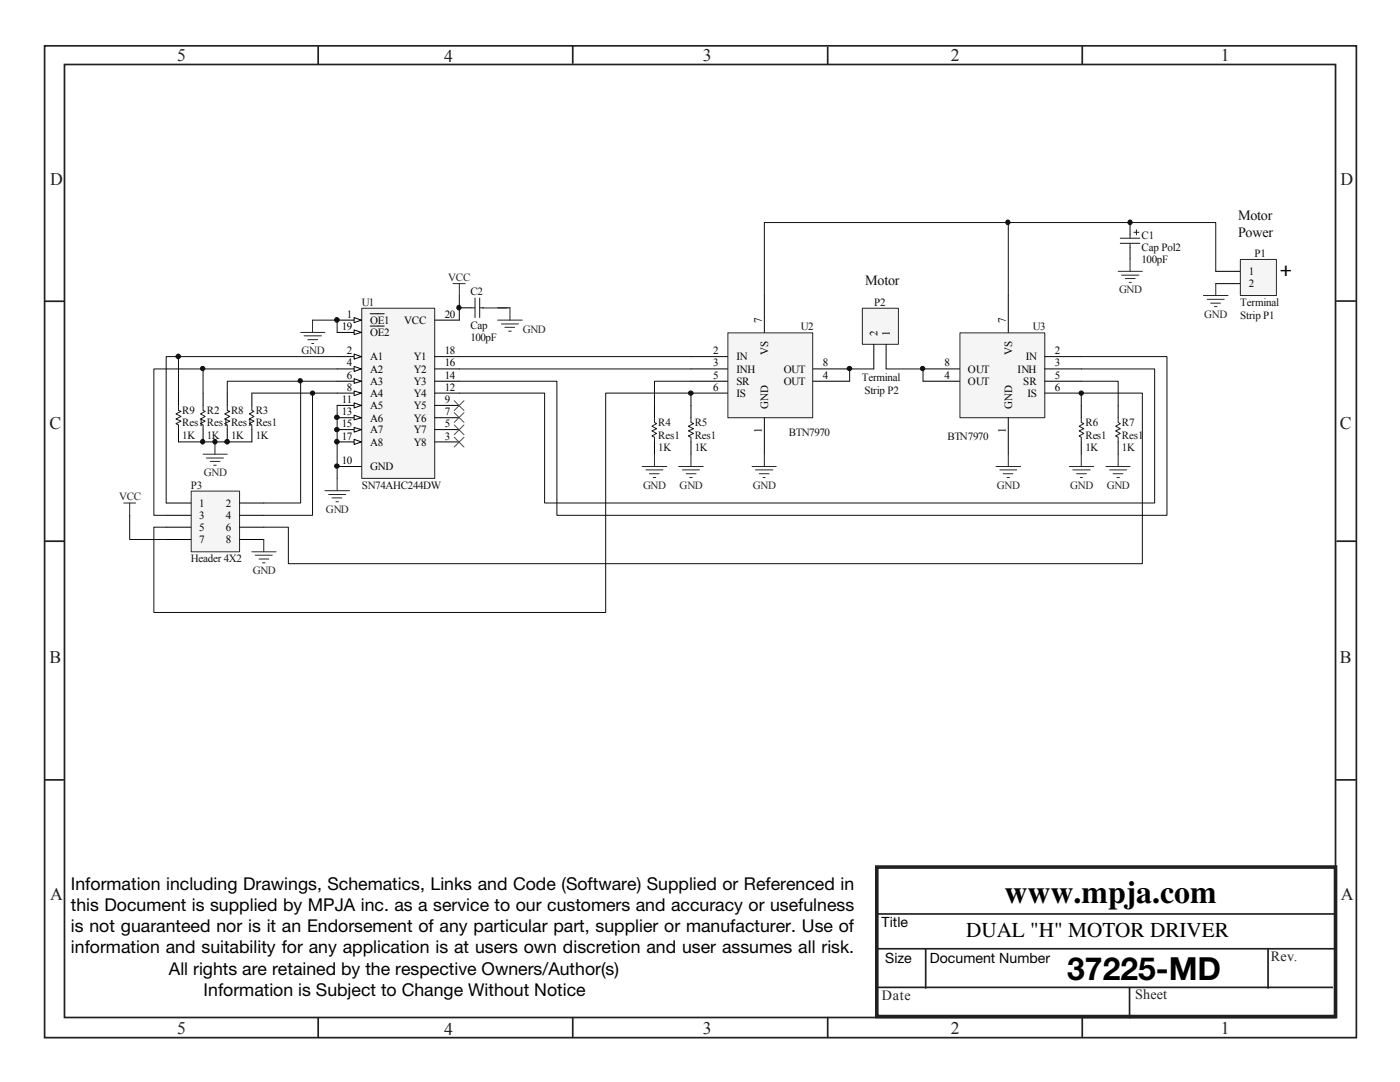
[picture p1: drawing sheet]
<svg xmlns="http://www.w3.org/2000/svg" width="279mm" height="216mm" viewBox="0 0 279 216" stroke-linecap="round" stroke-linejoin="round" font-family="sans-serif">
<g fill="none" stroke="#231f20" stroke-width=".34">
<path d="M8.9 9.1h261.8v198h-261.8zM12.9 12.9h253.6v190.1h-253.6zM63.5 9.2v3.6M114.3 9.1v3.6M165.2 9.4v3.5M216 9.2v3.6M8.9 60.1h4M266.7 60.1h3.9M8.9 108h4M266.7 108h4M8.8 155.6h3.9M266.7 155.6h3.9"/>
<path d="M174.6 197h91.4M174.9 182.4h91.4M175 189.3h91.4M184.7 189.3v8M225.4 196.9v6.3M253.1 189.3v8M63.5 203v4.1M114.3 203.1v4M165.2 202.9v4.1M216 203.1v3.8"/>
</g>
<path d="M175 173h91.5v29.8h-91.5z" fill="none" stroke="#231f20" stroke-width=".72" stroke-linecap="butt"/>
<path d="M145.3 66.5h16.9v16.9h-16.9z" fill="#f5f5f5"/>
<path d="M145.3 66.4h16.9v17h-16.9z" fill="none" stroke="#262626" stroke-width=".2"/>
<path d="M152.5 59v7.3M137.9 76.1h7.3M137.9 73.6h7.3M137.9 71.2h7.3M137.9 78.4h7.3M162.3 76.1h7.3M162.3 73.6h7.3M152.5 83.4v7.2" fill="none" stroke="#000" stroke-width=".2"/>
<path d="M191.7 66.5h16.8v16.9h-16.8z" fill="#f5f5f5"/>
<path d="M191.6 66.4h16.9v17h-16.9z" fill="none" stroke="#262626" stroke-width=".2"/>
<path d="M201.2 59v7.3M184.2 76.1h7.3M184.2 73.6h7.3M208.5 76.1h7.3M208.5 73.6h7.3M208.5 71.2h7.3M208.5 78.4h7.3M201.2 83.4v7.2" fill="none" stroke="#000" stroke-width=".2"/>
<path d="M172.2 61.6h7.1v7.1h-7.1z" fill="#f5f5f5"/>
<path d="M172.1 61.5h7.2v7.2h-7.2z" fill="none" stroke="#262626" stroke-width=".2"/>
<path d="M174.4 68.7v4.9M176.8 68.7v4.9" fill="none" stroke="#000" stroke-width=".2"/>
<path d="M247.6 51.9h7.1v7.1h-7.1z" fill="#f5f5f5"/>
<g fill="none" stroke="#262626" stroke-width=".2">
<path d="M247.5 51.8h7.2v7.2h-7.2zM128.2 93.1h4.9M128.9 93.8h3.4M129.6 94.5h1.9M130.4 95.3h.5M130.6 90.6v2.5M135.4 93.1h5M136.2 93.8h3.4M137 94.5h1.9M137.6 95.3h.5M137.9 90.6v2.5M150.1 93.1h4.8"/>
<path d="M150.8 93.8h3.4M151.5 94.5h2M152.3 95.3h.4M152.5 90.6v2.5M198.8 93.1h4.9M199.5 93.8h3.4M200.2 94.5h2M201 95.3h.5M201.2 90.6v2.5M213.4 93.1h4.8M214.1 93.8h3.5M214.9 94.5h1.9"/>
<path d="M215.6 95.3h.4M215.8 90.6v2.5M220.7 93.1h4.8M221.5 93.8h3.3M222.1 94.5h2M222.9 95.3h.5M223.2 90.6v2.5"/>
</g>
<g fill="none" stroke="#000" stroke-width=".2">
<path d="M242.6 54.1h4.9M242.6 56.6h4.9M35.6 78.4v2.5M40.5 78.4v2.5M45.4 78.4v2.5M50.3 78.4v2.5M35.6 85.7v2.5M40.5 85.7v2.5M45.4 85.7v2.5M50.3 85.7v2.5M130.6 80.9v2.5M130.6 88.2v2.4"/>
<path d="M137.9 80.9v2.5M137.9 88.2v2.4M215.8 80.9v2.5M215.8 88.2v2.4M223.2 80.9v2.5M223.2 88.2v2.4"/>
</g>
<path d="M201.2 44.4v14.6M242.6 54.1v-9.7h-90.1v14.6M137.9 76.1h-7.3v4.8M174.4 73.6h-4.8v2.5M176.8 73.6h7.4v2.5M215.8 73.6h14.6v26.8h-121.7v-22h-17M215.8 76.1h7.4v4.8" fill="none" stroke="#0e0e0e" stroke-width=".2"/>
<path d="M35.6 80.9v1l.5 .2-1 .5 1 .5-1 .5 1 .4-1 .5 .5 .3v.9M40.5 80.9v1l.5 .2-1 .5 1 .5-1 .5 1 .4-1 .5 .5 .3v.9M45.4 80.9v1l.5 .2-1.1 .5 1.1 .5-1.1 .5 1.1 .4-1.1 .5 .6 .3v.9M50.3 80.9v1l.4 .2-.9 .5 .9 .5-.9 .5 .9 .4-.9 .5 .5 .3v.9M130.6 83.4v.9l.4 .2-.9 .5 .9 .6-.9 .4 .9 .5-.9 .5 .5 .2v1M137.9 83.4v.9l.5 .2-1 .5 1 .6-1 .4 1 .5-1 .5 .5 .2v1M215.8 83.4v.9l.5 .2-.9 .5 .9 .6-.9 .4 .9 .5-.9 .5 .4 .2v1M223.2 83.4v.9l.4 .2-1 .5 1 .6-1 .4 1 .5-1 .5 .6 .2v1" fill="none" stroke="#1c1c1c" stroke-width=".2"/>
<path d="M38.2 98.1h9.6v12h-9.6z" fill="#f5f5f5"/>
<path d="M38.2 98h9.6v12.1h-9.6z" fill="none" stroke="#262626" stroke-width=".2"/>
<path d="M33.2 100.4h4.9M33.2 102.8h4.9M33.2 105.2h4.9M33.2 107.7h4.9M47.8 100.4h4.8M47.8 102.8h4.8M47.8 105.2h4.8M47.8 107.7h4.8" fill="none" stroke="#000" stroke-width=".2"/>
<path d="M72.3 61.6h14.5v33.9h-14.5z" fill="#f5f5f5"/>
<path d="M72.2 61.5h14.6v34h-14.6z" fill="none" stroke="#262626" stroke-width=".2"/>
<path d="M67.3 63.9h4.8" fill="none" stroke="#000" stroke-width=".2"/>
<path d="M70.7 63.4l1.4 .5-1.4 .5z" fill="#fcfcfc" stroke="#000" stroke-width=".2"/>
<path d="M67.3 71.2h4.8M73.9 62.6h2.8M75.4 65.1h1.3" fill="none" stroke="#000" stroke-width=".2"/>
<path d="M70.7 70.7l1.4 .5-1.4 .5z" fill="#fcfcfc" stroke="#000" stroke-width=".2"/>
<path d="M67.3 73.6h4.8" fill="none" stroke="#000" stroke-width=".2"/>
<path d="M70.7 73.1l1.4 .5-1.4 .5z" fill="#fcfcfc" stroke="#000" stroke-width=".2"/>
<path d="M67.3 76.1h4.8" fill="none" stroke="#000" stroke-width=".2"/>
<path d="M70.7 75.6l1.4 .5-1.4 .4z" fill="#fcfcfc" stroke="#000" stroke-width=".2"/>
<path d="M67.3 78.4h4.8" fill="none" stroke="#000" stroke-width=".2"/>
<path d="M70.7 78l1.4 .4-1.4 .5z" fill="#fcfcfc" stroke="#000" stroke-width=".2"/>
<path d="M86.8 78.4h4.9M86.8 76.1h4.9M86.8 73.6h4.9M86.8 71.2h4.9M67.3 80.9h4.8M67.3 93.1h4.8M86.8 88.2h4.9M86.8 85.7h4.9M86.8 83.4h4.9M86.8 80.9h4.9" fill="none" stroke="#000" stroke-width=".2"/>
<path d="M70.7 80.4l1.4 .5-1.4 .5z" fill="#fcfcfc" stroke="#000" stroke-width=".2"/>
<path d="M67.3 83.4h4.8" fill="none" stroke="#000" stroke-width=".2"/>
<path d="M70.7 82.8l1.4 .6-1.4 .4z" fill="#fcfcfc" stroke="#000" stroke-width=".2"/>
<path d="M67.3 85.7h4.8" fill="none" stroke="#000" stroke-width=".2"/>
<path d="M70.7 85.3l1.4 .4-1.4 .5z" fill="#fcfcfc" stroke="#000" stroke-width=".2"/>
<path d="M67.3 88.2h4.8" fill="none" stroke="#000" stroke-width=".2"/>
<path d="M70.7 87.7l1.4 .5-1.4 .5z" fill="#fcfcfc" stroke="#000" stroke-width=".2"/>
<path d="M67.3 66.3h4.8" fill="none" stroke="#000" stroke-width=".2"/>
<path d="M70.7 65.8l1.4 .5-1.4 .5z" fill="#fcfcfc" stroke="#000" stroke-width=".2"/>
<path d="M225.5 44.4v2.5M225.5 49.3v2.4M73.9 65.1h1.5M86.8 63.9h4.9M91.7 61.4h2.3M99.3 61.4h2.5" fill="none" stroke="#000" stroke-width=".2"/>
<g fill="none" stroke="#0e0e0e" stroke-width=".2">
<path d="M91.7 59v4.9M35.6 71.2v7.2M40.5 73.6v4.8M50.3 78.4h12.1M60 76.1h-14.6v2.3M62.4 63.9h4.9v2.4M67.3 71.2h-34.1v29.2M67.3 76.1h-7.3v24.3h-7.4M67.3 78.4h-4.9v24.4h-9.8M67.3 73.6h-36.6v29.2h2.5M91.7 71.2h46.2M91.7 73.6h46.2"/>
<path d="M215.8 71.2h17.1v31.6h-121.8v-26.7h-19.4M35.6 88.2h14.7M67.3 80.9v14.6M137.9 80.9v-2.5h-17v43.8h-90.2v-17h2.5M215.8 80.9v-2.5h12.2v34.1h-170.5v-7.3h-4.9M25.9 102.8v4.9h7.3"/>
</g>
<path d="M90.7 80l1.9 1.9M92.6 80l-1.9 1.9M90.7 82.3l1.9 2M90.7 84.8l1.9 1.9M90.7 87.2l1.9 2M92.6 82.3l-1.9 2M92.6 84.8l-1.9 1.9M92.6 87.2l-1.9 2" fill="none" stroke="#4c4c4c" stroke-width=".2"/>
<g fill="none" stroke="#262626" stroke-width=".2">
<path d="M90.4 56.6h2.5M91.7 56.6v2.4M223.2 54.1h4.8M223.8 54.9h3.5M224.6 55.6h1.9M225.4 56.3h.4M225.5 51.7v2.4M240.2 59h4.9M240.9 59.7h3.4M242.6 56.6v2.4M60 66.3h4.8M60.7 67h3.5"/>
<path d="M61.4 67.8h2M62.2 68.5h.4M62.4 63.9v2.4M96.3 61.4h4.9M99.3 63.9h4.9M100.1 64.6h3.4M100.8 65.3h1.9M101.5 66.1h.5M101.8 61.4v2.5M241.6 60.5h2M242.4 61.2h.5M40.5 90.6h4.9"/>
<path d="M41.2 91.4h3.4M42 92.1h1.9M42.6 92.8h.6M42.9 88.2v2.4M64.8 97.9h4.9M65.6 98.7h3.4M66.3 99.4h1.9M67.3 95.5v2.4M24.7 100.4h2.4M25.9 100.4v2.4M50.3 110.1h4.8M50.9 110.8h3.4"/>
<path d="M51.7 111.5h2M52.4 112.3h.5M52.6 107.7v2.4M67 100.1h.5"/>
</g>
<path d="M94.8 59.5v3.9M95.7 59.5v3.9M223.6 47.5h3.9M223.6 48.6h3.9M225.5 46.9v.6M225.5 48.6v.7M226.3 46.4h1M226.8 45.8v1.1M94 61.4h.8M95.7 61.4h.8" fill="none" stroke="#1c1c1c" stroke-width=".2"/>
<g fill="#0e0e0e" stroke="#0e0e0e" stroke-width=".2">
<circle cx="35.6" cy="71.1" r=".46"/>
<circle cx="40.4" cy="88.1" r=".44"/>
<circle cx="40.4" cy="73.5" r=".43"/>
<circle cx="42.9" cy="88.1" r=".44"/>
<circle cx="45.3" cy="88.1" r=".45"/>
<circle cx="59.9" cy="76" r=".43"/>
<circle cx="62.4" cy="78.4" r=".43"/>
<circle cx="67.2" cy="93" r=".46"/>
<circle cx="67.2" cy="88.1" r=".47"/>
<circle cx="67.2" cy="85.7" r=".46"/>
<circle cx="67.2" cy="83.3" r=".46"/>
<circle cx="67.2" cy="63.8" r=".47"/>
<circle cx="91.6" cy="61.4" r=".44"/>
<circle cx="137.9" cy="78.4" r=".45"/>
<circle cx="169.5" cy="73.5" r=".44"/>
<circle cx="184.1" cy="73.5" r=".43"/>
<circle cx="201.1" cy="44.4" r=".44"/>
<circle cx="215.8" cy="78.4" r=".43"/>
<circle cx="225.5" cy="44.4" r=".44"/>
</g>
<g font-size="6.3">
<text x="200.5" y="180.2">www.mpja.com</text>
<text x="213" y="195.6">37225-MD</text>
</g>
<g font-size="4.2">
<text x="255.4" y="55">+</text>
<text x="192.8" y="187">DUAL &quot;H&quot; MOTOR DRIVER</text>
</g>
<g font-size="3.5" fill="#231f20">
<text x="35.4" y="12.2">5</text>
<text x="88.6" y="12.4">4</text>
<text x="140.3" y="12.2">3</text>
<text x="189.7" y="12.2">2</text>
<text x="243.7" y="12.2">1</text>
<text x="10" y="36.8">D</text>
<text x="267.5" y="36.8">D</text>
<text x="9.9" y="85.5">C</text>
<text x="267.4" y="85.5">C</text>
<text x="9.9" y="132.4">B</text>
<text x="267.4" y="132.4">B</text>
<text x="10" y="179.5">A</text>
<text x="267.6" y="179.5">A</text>
<text x="35.4" y="206.3">5</text>
<text x="88.6" y="206.5">4</text>
<text x="140.3" y="206.3">3</text>
<text x="189.7" y="206.3">2</text>
<text x="243.7" y="206.2">1</text>
</g>
<g font-size="3.5">
<text x="14.2" y="177.5">Information including Drawings, Schematics, Links and Code (Software) Supplied or Referenced in</text>
<text x="14.2" y="181.8">this Document is supplied by MPJA inc. as a service to our customers and accuracy or usefulness</text>
<text x="14.2" y="186">is not guaranteed nor is it an Endorsement of any particular part, supplier or manufacturer. Use of</text>
<text x="14.2" y="190.2">information and suitability for any application is at users own discretion and user assumes all risk.</text>
<text x="33.7" y="194.5">All rights are retained by the respective Owners/Author(s)</text>
<text x="40.6" y="198.7">Information is Subject to Change Without Notice</text>
</g>
<g font-size="2.8" fill="#0e0e0e">
<text x="247.1" y="43.9">Motor</text>
<text x="247.1" y="47.3">Power</text>
<text x="172.7" y="57">Motor</text>
</g>
<g font-size="2.8">
<text x="175.9" y="184.9">Title</text>
<text x="176.7" y="192.2">Size</text>
<text x="185.6" y="192.2">Document Number</text>
</g>
<g font-size="2.8" fill="#231f20">
<text x="253.6" y="191.8">Rev.</text>
<text x="176" y="199.5">Date</text>
<text x="226.6" y="199.4">Sheet</text>
</g>
<g font-size="2.2" fill="#0e0e0e">
<text x="227.8" y="47.6">C1</text>
<text x="227.8" y="52.4">100pF</text>
<text x="227.8" y="50">Cap Pol2</text>
<text x="250.4" y="51.3">P1</text>
<text x="93.9" y="58.8">C2</text>
<text x="72.2" y="61">U1</text>
<text x="93.9" y="65.6">Cap</text>
<text x="159.8" y="65.8">U2</text>
<text x="174.5" y="61">P2</text>
<text x="206.1" y="65.8">U3</text>
<text x="247.5" y="61">Terminal</text>
<text x="247.5" y="63.7">Strip P1</text>
<text x="93.9" y="68">100pF</text>
<text x="172" y="76.1">Terminal</text>
<text x="36.4" y="82.6">R9</text>
<text x="41.3" y="82.6">R2</text>
<text x="46.1" y="82.6">R8</text>
<text x="51" y="82.6">R3</text>
<text x="172.5" y="78.7">Strip P2</text>
<text x="36.4" y="87.5">1K</text>
<text x="36.4" y="85">Res1 Res1 Res1 Res1</text>
<text x="41.3" y="87.5">1K</text>
<text x="46.1" y="87.5">1K</text>
<text x="51" y="87.5">1K</text>
<text x="131.4" y="90">1K</text>
<text x="131.4" y="85">R4</text>
<text x="131.4" y="87.5">Res1</text>
<text x="138.7" y="90">1K</text>
<text x="138.7" y="85">R5</text>
<text x="138.7" y="87.5">Res1</text>
<text x="157.5" y="87.1">BTN7970</text>
<text x="189.1" y="87.8">BTN7970</text>
<text x="216.6" y="90">1K</text>
<text x="216.6" y="85">R6</text>
<text x="216.6" y="87.5">Res1</text>
<text x="223.9" y="90">1K</text>
<text x="223.9" y="85">R7</text>
<text x="223.9" y="87.5">Res1</text>
<text x="38.1" y="97.5">P3</text>
<text x="72.2" y="97.5">SN74AHC244DW</text>
<text x="38.1" y="112.1">Header 4X2</text>
</g>
<g font-size="2.2" fill="#262626">
<text x="89.5" y="56.1">VCC</text>
<text x="223.3" y="58.5">GND</text>
<text x="240.3" y="63.5">GND</text>
<text x="60.2" y="70.7">GND</text>
<text x="104.3" y="66.5">GND</text>
<text x="40.7" y="95">GND</text>
<text x="23.8" y="99.9">VCC</text>
<text x="128.3" y="97.5">GND</text>
<text x="135.6" y="97.5">GND</text>
<text x="150.3" y="97.5">GND</text>
<text x="198.9" y="97.5">GND</text>
<text x="213.6" y="97.5">GND</text>
<text x="220.9" y="97.5">GND</text>
<text x="65" y="102.3">GND</text>
<text x="50.4" y="114.5">GND</text>
</g>
<g font-size="2.2">
<text x="249.2" y="54.9">1</text>
<text x="249.2" y="57.4">2</text>
<text x="68.2" y="65.8">19</text>
<text x="69.2" y="63.4">1</text>
<text x="73.9" y="64.6">OE1</text>
<text x="80.7" y="64.6">VCC</text>
<text x="88.8" y="63.4">20</text>
<text x="152" y="64.4" transform="rotate(-90 152 64.4)">7</text>
<text x="200.7" y="64.4" transform="rotate(-90 200.7 64.4)">7</text>
<text x="69.2" y="70.7">2</text>
<text x="73.9" y="71.9">A1</text>
<text x="73.9" y="67.1">OE2</text>
<text x="82.6" y="71.9">Y1</text>
<text x="88.8" y="70.7">18</text>
<text x="142.3" y="70.7">2</text>
<text x="147" y="71.9">IN</text>
<text x="153.3" y="70.8" transform="rotate(-90 153.3 70.8)">VS</text>
<text x="175.1" y="67.1" transform="rotate(-90 175.1 67.1)">2</text>
<text x="177.6" y="67.1" transform="rotate(-90 177.6 67.1)">1</text>
<text x="202" y="70.8" transform="rotate(-90 202 70.8)">VS</text>
<text x="204.7" y="71.9">IN</text>
<text x="210.5" y="70.7">2</text>
<text x="69.2" y="73.1">4</text>
<text x="69.2" y="75.6">6</text>
<text x="73.9" y="74.4">A2</text>
<text x="73.9" y="76.7">A3</text>
<text x="82.6" y="76.7">Y3</text>
<text x="82.6" y="74.4">Y2</text>
<text x="88.8" y="75.6">14</text>
<text x="88.8" y="73.1">16</text>
<text x="142.3" y="75.6">5</text>
<text x="142.3" y="73.1">3</text>
<text x="147" y="76.7">SR</text>
<text x="147" y="74.4">INH</text>
<text x="156.4" y="76.7">OUT</text>
<text x="156.4" y="74.4">OUT</text>
<text x="164.2" y="75.6">4</text>
<text x="164.2" y="73.1">8</text>
<text x="188.5" y="75.6">4</text>
<text x="188.5" y="73.1">8</text>
<text x="193.2" y="76.7">OUT</text>
<text x="193.2" y="74.4">OUT</text>
<text x="203.1" y="74.4">INH</text>
<text x="204.2" y="76.7">SR</text>
<text x="210.5" y="73.1">3</text>
<text x="210.5" y="75.6">5</text>
<text x="68.2" y="80.5">11</text>
<text x="68.2" y="82.8">13</text>
<text x="69.2" y="78">8</text>
<text x="73.9" y="79.2">A4</text>
<text x="73.9" y="81.7">A5</text>
<text x="82.6" y="79.2">Y4</text>
<text x="82.6" y="81.7">Y5</text>
<text x="88.8" y="78">12</text>
<text x="88.8" y="82.8">7</text>
<text x="88.8" y="80.5">9</text>
<text x="142.3" y="78">6</text>
<text x="147" y="79.2">IS</text>
<text x="153.3" y="81.7" transform="rotate(-90 153.3 81.7)">GND</text>
<text x="202" y="81.7" transform="rotate(-90 202 81.7)">GND</text>
<text x="205" y="79.2">IS</text>
<text x="210.5" y="78">6</text>
<text x="68.2" y="85.3">15</text>
<text x="68.2" y="87.8">17</text>
<text x="73.9" y="84.1">A6</text>
<text x="73.9" y="86.5">A7</text>
<text x="73.9" y="88.9">A8</text>
<text x="82.6" y="88.9">Y8</text>
<text x="82.6" y="86.5">Y7</text>
<text x="82.6" y="84.1">Y6</text>
<text x="88.8" y="87.8">3</text>
<text x="88.8" y="85.3">5</text>
<text x="152" y="86.4" transform="rotate(-90 152 86.4)">1</text>
<text x="200.7" y="86.4" transform="rotate(-90 200.7 86.4)">1</text>
<text x="68.2" y="92.6">10</text>
<text x="73.9" y="93.8">GND</text>
<text x="39.8" y="101.1">1</text>
<text x="45.1" y="101.1">2</text>
<text x="39.8" y="103.5">3</text>
<text x="39.8" y="106">5</text>
<text x="45.1" y="103.5">4</text>
<text x="45.1" y="106">6</text>
<text x="39.8" y="108.4">7</text>
<text x="45.1" y="108.4">8</text>
</g>
</svg>
